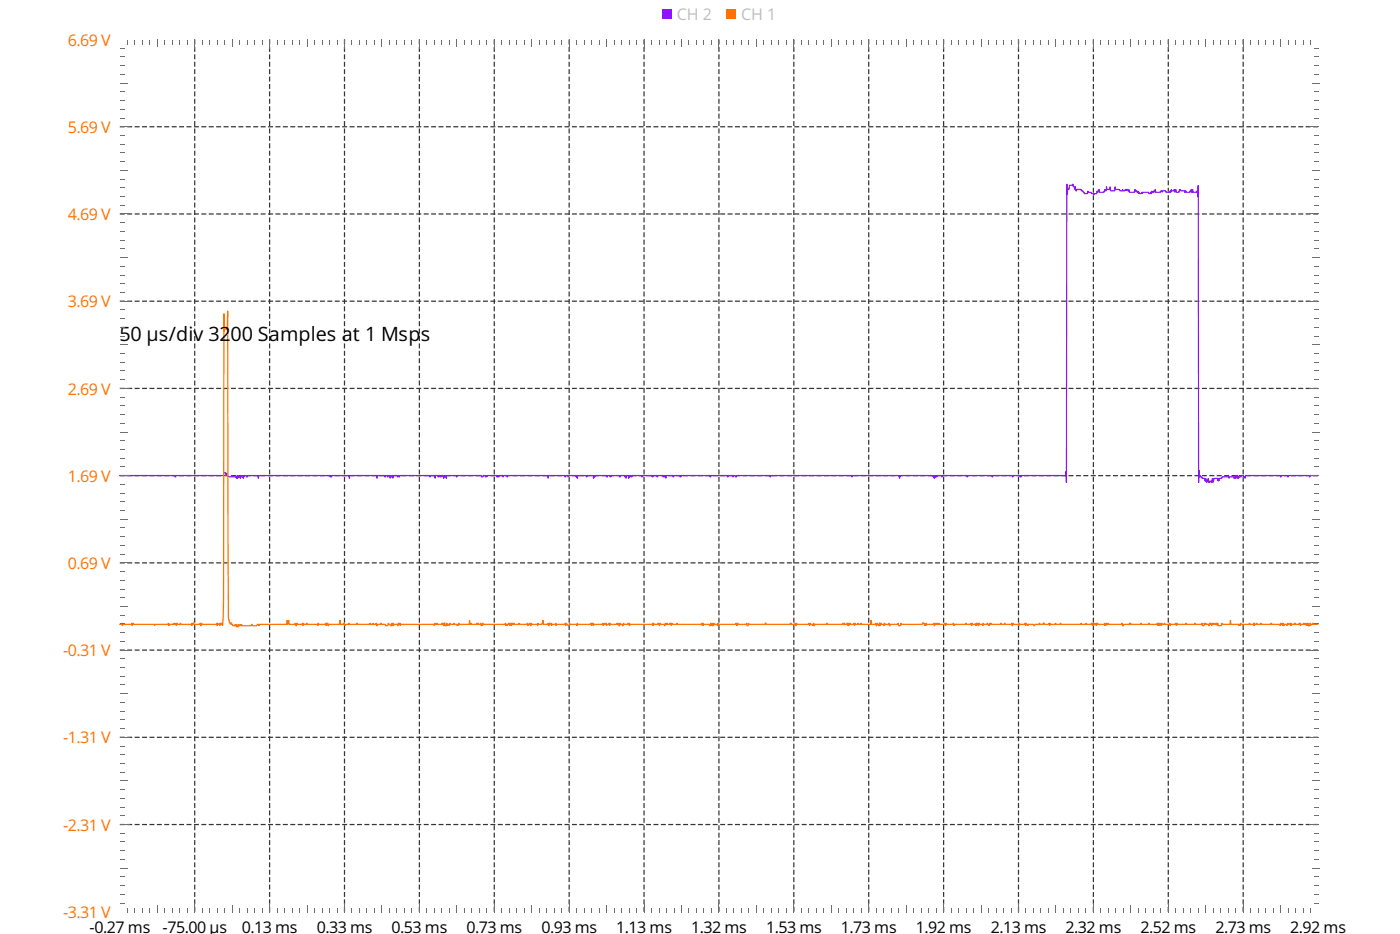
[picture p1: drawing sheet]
<svg xmlns="http://www.w3.org/2000/svg" width="300mm" height="200mm" viewBox="0 0 300 200" stroke-linecap="round" stroke-linejoin="round" font-family="sans-serif">
<g fill="none" stroke="#353537" stroke-width=".26" stroke-dasharray="1.1 .5" stroke-linecap="butt">
<path d="M41.7 8.5v186.8M57.7 8.5v186.8M73.8 8.5v186.8M89.8 8.5v186.8M105.9 8.5v186.8M121.9 8.5v186.8M137.9 8.5v186.8M154 8.5v186.8M170 8.5v186.8M186.1 8.5v186.8M202.1 8.5v186.8M218.1 8.5v186.8"/>
<path d="M234.2 8.5v186.8M250.2 8.5v186.8M266.3 8.5v186.8M25.7 27.1h256.6M25.7 45.8h256.6M25.7 64.5h256.6M25.7 83.2h256.6M25.7 101.9h256.6M25.7 139.2h256.6M25.7 120.5h256.6M25.7 157.9h256.6M25.7 176.6h256.6"/>
</g>
<path d="M25.7 101.8h11.8l.1 .3 .1-.3h10.2l.1-.6h.4v.6l.1-.3 .1 .3 .1-.6 .1 .9h1.8l.1 .3 .1-.6v.6l.2-.6 .1 .3h.3l.1 .3 .1-.6h.1l.1 .3h.3v.3l.1-.6 .1 .3 .1-.3h.3l.1 .3h.2l.1-.3h2.2v.6l.1-.6h15.3v.3h.3l.1-.3h3.6l.1 .6 .1-.6h5.8l.1 .6v-.6h1.6v.3l.2-.3h.3l.1 .3 .2-.3h.3l.1 .6 .4-.6 .1 .6 .1-.6h.9l.1 .3 .1-.3 .2 .3 .2-.3h6.3l.1 .3 .1-.3h.9l.1 .6 .1-.6h.5v.3l.2-.3h.2v.3h.3l.1-.3h.2l.2 .6 .1-.6 .1 .3 .2-.3 .2 .6 .1-.6h2l.1 .3 .1-.3h5.2v.3h.3l.1-.3h.4l.1 .3 .2-.3 .1 .3v-.3h2l.1 .3 .2-.3 .1 .3 .2-.3h.7l.1 .3 .2-.3h.6l.1 .3 .2-.3h8.5l.1 .6 .1-.6h3.4l.1 .3 .2-.3h.4l.1 .3 .1-.3h1.6l.1 .3 .1-.3 .1 .6 .1-.6h1.7l.1 .3 .2-.3h1.2l.1 .6 .1-.6 .1 .3 .1-.3h2.5l.1 .3 .2-.3h.4l.1 .3 .2-.3h1.8v.3l.2-.3h.9l.1 .3 .1-.3 .1 .6 .1-.6h.4l.1 .6v-.6l.1 .3 .2-.3h.1l.1 .3 .2-.3h2l.1 .3 .1-.3h2l.1 .3 .2-.3h.8l.1 .3 .1-.3h1.1l.1 .3 .2-.3 .1 .3 .1-.3 .1 .6 .1-.6h1.4l.1 .3 .2-.3h1.2l.1 .3 .2-.3h6.2v.3l.2-.3h3.5v.3l.2-.3h.9l.1 .3 .1-.3h.3l.1 .3h.3v-.3h7.1l.1 .3 .1-.3h17.3l.1 .3 .1-.3h10v.6l.3-.6h6.9l.1 .3 .1-.3 .2 .6 .1-.6 .1 .3h.3v-.3h.9l.1 .3 .2-.3h5.2l.1 .3 .1-.3h5.2v.3l.2-.3h4.1l.1 .3 .1-.3h1.4l.1 .3h.2l.1-.3h9.5v-.9l.1 2.4 .1-63.9 .1 2.4 .1-.9v-.3h.3l.1-.9h.6l.1-.3 .1 .6h.2l.1 .6 .1-.6 .1 .9h.2l.1-.3h.8l.1 .3h.3l.4 .6h.6l.1-.6 .1 .3h.6l.1 .3h.4l.1 .3v-.3h.6l.1-.6 .2 .3 .2-.6 .1 .6h1l.1-.6 .1 .3h.2l.1-.9 .1 .6h.6l.1-.6 .1 .9h.9v-.9l.1 .6h.9l.1 .3h.5v-.3l.1 .3h.4l.1-.3 .2 .3v-.3h.3l.1 .3h.1l.1-.3 .1 .6h1.1l.1-.6 .4 .6h.2v-.3l.1 .6 .1-.3 .2 .3h.4v-.3l.2 .3 .1-.3h1.2l.1 .3h.2l.2-.3 .1 .3 .1-.6 .1 .3h.2l.2-.3 .1 .3 .1-.6 .1 .6h1l.1-.3h.3v.3l.1-.3h.7v.3h.9l.1-.3 .1 .3 .1-.6 .1 .3h.4l.1-.3 .1 .6 .1-.6 .1 .3v-.3l.1 .6h.7v-.6l.1 .3 .1-.3 .1 .3h.8l.1 .3 .1-.3 .2 .3h.7l.2-.3v.3l.2-.6 .2 .6v-.6l.1 .6h.7l.1-.3 .3 1.2v-2.4l.1 63.6 .1-2.7 .2 1.5v-.3l.4 .6h.6l.1 .6 .1-.6 .3 .9 .1-.3h.1l.1-.6 .1 .9h.2v-.3h.3l.1 .3 .2-.9 .1 .9 .2-.9h.8l.1 .6 .1-.6 .1 .6v-.6h.6l.1-.3h1.3l.1 .3 .1-.3h.9l.1 .3v-.3l.2 .3 .2-.3v.3l.1-.6h.2l.1 .6v-.6l.1 .6 .1-.3h.5l.1-.3h.4l.4 .6 .1-.6h7.4l.1 .3 .2-.3h1.2l.1 .3 .2-.3h4.4l.1 .3 .1-.3h1.6" fill="none" stroke="#9013fe" stroke-width=".26"/>
<path d="M25.7 133.7h.4v-.3l.1 .6 .1-.3h1.9v-.3l.1 .6 .2-.6 .1 .3h4.4l.1 .3 .1-.3h2.8l.1-.3 .1 .6 .1-.3h.9l.1-.3 .1 .3h.2l.1-.3 .1 .6 .1-.6v.3h.7l.1-.3v.3h2.3l.1 .3v-.6l.1 .3 .2-.3 .1 .3h1.3l.1-.3 .2 .6v-.6l.1 .3h3.2v-.3l.1 .6 .1-.6 .1 .3h.3l.1 .3 .1-.6v.3l.1-.3 .1 .3 .2-.3v.6l.3-5.7 .1-61.1v3.8l.1-.6h.5l.1 .3 .1-4.1 .1 65.6 .3 1.2h.1l.1 .3 .1-.3 .4 .6h.4l.1-.3 .1 .3 .1-.3 .1 .6 .1-.3 .1 .3 .1-.6 .1 .3h.2l.1-.3 .1 .3h.1l.1-.3 .1 .3h2l.1-.3 .2 .3h.9l.1-.3h.2l.1 .3 .2-.3h5.8l.1-.9 .1 .9 .2-.9 .1 .9h1.3l.1-.3 .1 .6h.1l.1-.6 .1 .3h1l.1-.3 .1 .6 .1-.6v.3h.6l.1-.3 .1 .3h2.2l.1 .3 .1-.6 .1 .3h1.4l.1-.3 .1 .6v-.6l.1 .3 .2-.3 .1 .6 .1-.3h2.3l.1-.9 .1 .9h.6l.1-.3 .3 .6 .1-.3h.7v-.3l.1 .3h1.6v-.3l.1 .3h2.7v-.3l.1 .3h.5l.1-.3 .1 .3h.5l.1-.3 .1 .6 .1-.3h.8v-.3l.1 .3h.8l.1 .3h.5l.1-.6v.3h.4l.1 .3h.2l.1-.6 .1 .6 .1-.6 .1 .6 .1-.3h.7l.2 .3v-.6l.1 .3 .1-.3 .1 .3 .1-.3v.6l.1-.3h7.2v.3l.1-.6 .1 .3h.3l.1-.3 .1 .3h.9l.1-.3 .1 .3 .1-.3 .1 .6 .2-.6 .2 .6h.2l.1-.6 .1 .6 .1-.3h.3v.3l.1-.6 .1 .3h.8l.1-.3 .1 .3h.4l.1 .3 .1-.3 .1 .3 .1-.6 .1 .3h2.2l.1-.9 .1 .9h.1l.1-.3 .1 .3h1l.1-.3 .1 .3h.1l.1-.3 .1 .3h.4l.1-.3 .1 .6 .1-.3 .1 .3 .1-.6 .1 .3h4.7l.1-.3 .1 .6v-.3l.2 .3 .1-.3h.2l.1-.3 .1 .3 .1-.3v.6l.3-.6 .1 .6v-.6l.1 .3 .1-.3 .1 .3 .1-.3 .1 .3h1l.1-.3v.3h1.7l.1-.3 .1 .6 .1-.3h.3l.1-.3 .1 .6 .1-.6 .1 .3h1.2l.1 .3 .1-.6v.3h.8l.2-.9 .1 .9h.9l.1-.3 .1 .6 .2-.6v.3l.1-.3 .2 .3 .1-.3v.6l.1-.3h.7l.1-.3 .1 .6 .1-.3h1.8l.1-.3 .1 .6 .1-.6 .4 .6h.2l.1-.6 .1 .3h1.4l.1 .3 .1-.6 .1 .3h2.8v-.3l.1 .6 .1-.6 .1 .3 .1-.3 .1 .6 .1-.3h1.8l.1-.3 .1 .6 .3-.6 .1 .3h.2v-.3l.1 .6 .1-.3h.4l.1-.3 .1 .6v-.6l.1 .3h1.4l.1-.3 .1 .3h.1l.1-.3 .1 .6h.1l.1-.6 .1 .3h.4l.1 .3 .1-.6 .1 .3h.9l.1-.3 .1 .3v-.3l.1 .6 .1-.3h4.8l.1-.3 .1 .6 .1-.6v.3h.9l.1-.3 .1 .3 .1-.3v.6l.2-.6 .1 .3h.8l.1 .3 .1-.6 .1 .3h.2l.1-.3 .1 .3h.4l.1-.3 .1 .3 .1-.3 .1 .6 .1-.6 .1 .3h.9l.1-.3 .1 .3h5.2l.1-.3 .1 .6v-.6l.1 .6 .1-.3h1.2l.1 .3h.1l.1-.6 .1 .6 .2-.6 .1 .6h.2l.1-.6v.3h.7l.1 .3v-.6l.1 .3h3.8l.1-.3 .1 .6 .2-.6 .1 .3h1.7l.1-.3 .1 .6h.2l.1-.6 .1 .3h3.5v-.3l.2 .3h5.1l.1-.3 .1 .3 .1-.3v.3h.8v-.3l.1 .6 .2-.6 .1 .3h2.5l.1-.3 .1 .6 .1-.6 .1 .3h.4v.3l.3-.6 .1 .6 .1-.3h2.6l.1-.3v.3h3.3l.1-.3 .1 .3 .2-.3v.3h.5l.1-.3 .1 .6 .1-.6 .1 .6 .1-.6 .1 .3 .1-.3v.3h.8v-.3l.1 .6 .1-.6 .1 .3h.5l.1-.3 .1 .3h.5l.1-.3v.3h2v-.9l.1 .9h.9l.1-.3 .1 .6h.1l.1-.6 .3 .6 .2-.6 .2 .6v-.6l.1 .3h.6l.1 .3v-.6l.1 .3h.8l.1-.3 .1 .6h.1l.1-.3h1.6l.1-.3 .1 .6h.4l.1-.6v.3h4.5l.1-.3h.3v.3l.1-.3 .1 .6 .1-.3 .1 .3 .1-.6 .1 .3h1.4l.1-.3 .1 .6 .2-.6v.3h.3l.1-.3v.3h.3l.1-.3v.3h1.2l.1-.3 .1 .6 .1-.6 .1 .3h1.4l.1-.3 .2 .6v-.3h2.4l.1-.3 .1 .3h1v-.3l.1 .6 .1-.6 .1 .3h.6l.1 .3 .1-.6 .1 .6v-.6l.1 .3 .2-.3 .1 .6 .1-.6 .1 .3h.6l.1 .3 .1-.6 .1 .3h.7l.1-.3 .2 .6 .1-.3 .1 .3 .1-.6 .1 .3 .1-.3 .1 .3h2l.1-.3 .1 .3h.6l.1-.3 .1 .3h1.3l.1-.3 .1 .6 .1-.6 .1 .3h1.1l.1 .3 .1-.6 .1 .3h1.1l.1-.3 .1 .6 .1-.6 .4 .6v-.3h1.2v.3h.2l.1-.3h.9v-.3l.1 .3h.7l.1-.3 .2 .3h.9l.1-.3 .1 .6 .1-.6 .1 .3h1l.1-.3 .1 .3h.9v-.3l.1 .3h4.3v-.3l.1 .3h1l.1-.3v.3h1l.1-.3 .2 .6 .1-.6 .1 .6 .1-.6 .1 .3h.3l.1-.3v.6l.1-.6 .1 .3 .1-.3 .1 .3h1.3l.1-.3 .1 .6 .1-.3v.3l.1-.6 .1 .3h.2l.1-.3 .1 .3h2.9l.1-.3v.6h.2l.1-.3h1.2l.1-.3v.3l.1-.3 .1 .3h2.1l.1-.3 .1 .3h1.5l.1-.3v.3h1.7l.1-.3 .1 .6 .1-.6 .2 .6 .1-.6 .3 .6 .1-.6 .1 .3h.4l.1-.3 .1 .3h1l.1-.3v.6l.1-.3h1.1v-.3l.2 .6 .1-.6 .1 .3h1.8l.1-.3 .1 .3h1.6l.1-.3 .1 .3h1.4v-.3l.1 .6h.3l.1-.6 .1 .3h.2v-.3l.1 .3h.5l.2 .3 .1-.6v.3l.1-.3 .2 .3 .1-.3v.6l.1-.6 .1 .3h.2l.1-.3 .1 .3h.3l.1-.3 .1 .3 .1-.3v.6l.1-.6 .1 .6h.7l.1-.6 .1 .3h1.7v-.9l.1 .9h1.6l.1 .3 .1-.3h.1l.1 .3 .1-.6 .1 .3h1.8v-.3l.1 .3h.7l.1-.3 .1 .6 .1-.6 .1 .3h.3l.1-.3v.3h.8v-.3l.1 .3h2.1l.1-.3 .1 .3h1.7l.1 .3 .1-.6 .1 .3h.2l.1-.3 .1 .6 .1-.6v.6l.2-.3h.6v.3l.1-.6 .1 .3h.4l.1-.3 .1 .6v-.6l.1 .6 .1-.3h.5l.1-.3v.3l.1-.3 .1 .3h.7l.1-.3 .1 .3 .1-.3v.6l.1-.3h.6l.1-.3v.3h.4v-.3l.1 .6 .1-.3 .2 .3v-.6l.1 .6h.3l.1-.6 .1 .6 .1-.3h.3l.1-.3 .1 .3h.9" fill="none" stroke="#ff7200" stroke-width=".26"/>
<g fill="#6e6e6f">
<path d="M27.3 8.5v1z"/>
<path d="M28.9 8.5v1z"/>
<path d="M30.5 8.5v1z"/>
<path d="M32.1 8.5v1z"/>
<path d="M35.3 8.5v1z"/>
<path d="M36.9 8.5v1z"/>
<path d="M38.5 8.5v1z"/>
<path d="M40.1 8.5v1z"/>
<path d="M43.3 8.5v1z"/>
<path d="M44.9 8.5v1z"/>
<path d="M46.5 8.5v1z"/>
<path d="M48.1 8.5v1z"/>
<path d="M51.3 8.5v1z"/>
<path d="M52.9 8.5v1z"/>
<path d="M54.5 8.5l.1 1z"/>
<path d="M56.1 8.5l.1 1z"/>
<path d="M59.3 8.5l.1 1z"/>
<path d="M60.9 8.5l.1 1z"/>
<path d="M62.5 8.5l.1 1z"/>
<path d="M64.1 8.5l.1 1z"/>
<path d="M67.4 8.5v1z"/>
<path d="M69 8.5v1z"/>
<path d="M70.6 8.5v1z"/>
<path d="M72.2 8.5v1z"/>
<path d="M75.4 8.5v1z"/>
<path d="M77 8.5v1z"/>
<path d="M78.6 8.5v1z"/>
<path d="M80.2 8.5v1z"/>
<path d="M83.4 8.5v1z"/>
<path d="M85 8.5v1z"/>
<path d="M86.6 8.5v1z"/>
<path d="M88.2 8.5v1z"/>
<path d="M91.4 8.5v1z"/>
<path d="M93 8.5v1z"/>
<path d="M94.6 8.5l.1 1z"/>
<path d="M96.2 8.5l.1 1z"/>
<path d="M99.4 8.5l.1 1z"/>
<path d="M101 8.5l.1 1z"/>
<path d="M102.6 8.5l.1 1z"/>
<path d="M104.2 8.5l.1 1z"/>
<path d="M107.5 8.5v1z"/>
<path d="M109.1 8.5v1z"/>
<path d="M110.7 8.5v1z"/>
<path d="M112.3 8.5v1z"/>
<path d="M115.5 8.5v1z"/>
<path d="M117.1 8.5v1z"/>
<path d="M118.7 8.5v1z"/>
<path d="M120.3 8.5v1z"/>
<path d="M123.5 8.5v1z"/>
<path d="M125.1 8.5v1z"/>
<path d="M126.7 8.5v1z"/>
<path d="M128.3 8.5v1z"/>
<path d="M131.5 8.5v1z"/>
<path d="M133.1 8.5v1z"/>
<path d="M134.7 8.5l.1 1z"/>
<path d="M136.3 8.5l.1 1z"/>
<path d="M139.5 8.5l.1 1z"/>
<path d="M141.1 8.5l.1 1z"/>
<path d="M142.7 8.5l.1 1z"/>
<path d="M144.3 8.5l.1 1z"/>
<path d="M147.6 8.5v1z"/>
<path d="M149.2 8.5v1z"/>
<path d="M150.8 8.5v1z"/>
<path d="M152.4 8.5v1z"/>
<path d="M155.6 8.5v1z"/>
<path d="M157.2 8.5v1z"/>
<path d="M158.8 8.5v1z"/>
<path d="M160.4 8.5v1z"/>
<path d="M163.6 8.5v1z"/>
<path d="M165.2 8.5v1z"/>
<path d="M166.8 8.5v1z"/>
<path d="M168.4 8.5v1z"/>
<path d="M171.6 8.5v1z"/>
<path d="M173.2 8.5l.1 1z"/>
<path d="M174.8 8.5l.1 1z"/>
<path d="M176.4 8.5l.1 1z"/>
<path d="M179.6 8.5l.1 1z"/>
<path d="M181.2 8.5l.1 1z"/>
<path d="M182.8 8.5l.1 1z"/>
<path d="M184.4 8.5l.1 1z"/>
<path d="M187.7 8.5v1z"/>
<path d="M189.3 8.5v1z"/>
<path d="M190.9 8.5v1z"/>
<path d="M192.5 8.5v1z"/>
<path d="M195.7 8.5v1z"/>
<path d="M197.3 8.5v1z"/>
<path d="M198.9 8.5v1z"/>
<path d="M200.5 8.5v1z"/>
<path d="M203.7 8.5v1z"/>
<path d="M205.3 8.5v1z"/>
<path d="M206.9 8.5v1z"/>
<path d="M208.5 8.5v1z"/>
<path d="M211.7 8.5v1z"/>
<path d="M213.3 8.5l.1 1z"/>
<path d="M214.9 8.5l.1 1z"/>
<path d="M216.5 8.5l.1 1z"/>
<path d="M219.7 8.5l.1 1z"/>
<path d="M221.3 8.5l.1 1z"/>
<path d="M222.9 8.5l.1 1z"/>
<path d="M224.6 8.5v1z"/>
<path d="M227.8 8.5v1z"/>
<path d="M229.4 8.5v1z"/>
<path d="M231 8.5v1z"/>
<path d="M232.6 8.5v1z"/>
<path d="M235.8 8.5v1z"/>
<path d="M237.4 8.5v1z"/>
<path d="M239 8.5v1z"/>
<path d="M240.6 8.5v1z"/>
<path d="M243.8 8.5v1z"/>
<path d="M245.4 8.5v1z"/>
<path d="M247 8.5v1z"/>
<path d="M248.6 8.5v1z"/>
<path d="M251.8 8.5v1z"/>
<path d="M253.4 8.5l.1 1z"/>
<path d="M255 8.5l.1 1z"/>
<path d="M256.6 8.5l.1 1z"/>
<path d="M259.8 8.5l.1 1z"/>
<path d="M261.4 8.5l.1 1z"/>
<path d="M263 8.5l.1 1z"/>
<path d="M264.7 8.5v1z"/>
<path d="M267.9 8.5v1z"/>
<path d="M269.5 8.5v1z"/>
<path d="M271.1 8.5v1z"/>
<path d="M272.7 8.5v1z"/>
<path d="M275.9 8.5v1z"/>
<path d="M277.5 8.5v1z"/>
<path d="M279.1 8.5v1z"/>
<path d="M280.7 8.5v1z"/>
<path d="M33.7 8.5v1.6z"/>
<path d="M49.7 8.5v1.6z"/>
<path d="M65.8 8.5v1.6z"/>
<path d="M81.8 8.5v1.6z"/>
<path d="M97.8 8.5l.1 1.6z"/>
<path d="M113.9 8.5v1.6z"/>
<path d="M129.9 8.5v1.6z"/>
<path d="M146 8.5v1.6z"/>
<path d="M162 8.5v1.6z"/>
<path d="M178 8.5l.1 1.6z"/>
<path d="M194.1 8.5v1.6z"/>
<path d="M210.1 8.5v1.6z"/>
<path d="M226.2 8.5v1.6z"/>
<path d="M242.2 8.5v1.6z"/>
<path d="M258.2 8.5l.1 1.6z"/>
<path d="M274.3 8.5v1.6z"/>
</g>
<g fill="none" stroke="#6e6e6f" stroke-width=".21">
<path d="M41.7 8.5v2.1M57.7 8.5v2.1M73.8 8.5v2.1M89.8 8.5v2.1M105.9 8.5v2.1M121.9 8.5v2.1M137.9 8.5v2.1M154 8.5v2.1M170 8.5v2.1M186.1 8.5v2.1M202.1 8.5v2.1M218.1 8.5v2.1"/>
<path d="M234.2 8.5v2.1M250.2 8.5v2.1M266.3 8.5v2.1"/>
</g>
<g fill="#6e6e6f">
<path d="M27.3 194.5v1z"/>
<path d="M28.9 194.5v1z"/>
<path d="M30.5 194.5v1z"/>
<path d="M32.1 194.5v1z"/>
<path d="M35.3 194.5v1z"/>
<path d="M36.9 194.5v1z"/>
<path d="M38.5 194.5v1z"/>
<path d="M40.1 194.5v1z"/>
<path d="M43.3 194.5v1z"/>
<path d="M44.9 194.5v1z"/>
<path d="M46.5 194.5v1z"/>
<path d="M48.1 194.5v1z"/>
<path d="M51.3 194.5v1z"/>
<path d="M52.9 194.5v1z"/>
<path d="M54.5 194.5l.1 1z"/>
<path d="M56.1 194.5l.1 1z"/>
<path d="M59.3 194.5l.1 1z"/>
<path d="M60.9 194.5l.1 1z"/>
<path d="M62.5 194.5l.1 1z"/>
<path d="M64.1 194.5l.1 1z"/>
<path d="M67.4 194.5v1z"/>
<path d="M69 194.5v1z"/>
<path d="M70.6 194.5v1z"/>
<path d="M72.2 194.5v1z"/>
<path d="M75.4 194.5v1z"/>
<path d="M77 194.5v1z"/>
<path d="M78.6 194.5v1z"/>
<path d="M80.2 194.5v1z"/>
<path d="M83.4 194.5v1z"/>
<path d="M85 194.5v1z"/>
<path d="M86.6 194.5v1z"/>
<path d="M88.2 194.5v1z"/>
<path d="M91.4 194.5v1z"/>
<path d="M93 194.5v1z"/>
<path d="M94.6 194.5l.1 1z"/>
<path d="M96.2 194.5l.1 1z"/>
<path d="M99.4 194.5l.1 1z"/>
<path d="M101 194.5l.1 1z"/>
<path d="M102.6 194.5l.1 1z"/>
<path d="M104.2 194.5l.1 1z"/>
<path d="M107.5 194.5v1z"/>
<path d="M109.1 194.5v1z"/>
<path d="M110.7 194.5v1z"/>
<path d="M112.3 194.5v1z"/>
<path d="M115.5 194.5v1z"/>
<path d="M117.1 194.5v1z"/>
<path d="M118.7 194.5v1z"/>
<path d="M120.3 194.5v1z"/>
<path d="M123.5 194.5v1z"/>
<path d="M125.1 194.5v1z"/>
<path d="M126.7 194.5v1z"/>
<path d="M128.3 194.5v1z"/>
<path d="M131.5 194.5v1z"/>
<path d="M133.1 194.5v1z"/>
<path d="M134.7 194.5l.1 1z"/>
<path d="M136.3 194.5l.1 1z"/>
<path d="M139.5 194.5l.1 1z"/>
<path d="M141.1 194.5l.1 1z"/>
<path d="M142.7 194.5l.1 1z"/>
<path d="M144.3 194.5l.1 1z"/>
<path d="M147.6 194.5v1z"/>
<path d="M149.2 194.5v1z"/>
<path d="M150.8 194.5v1z"/>
<path d="M152.4 194.5v1z"/>
<path d="M155.6 194.5v1z"/>
<path d="M157.2 194.5v1z"/>
<path d="M158.8 194.5v1z"/>
<path d="M160.4 194.5v1z"/>
<path d="M163.6 194.5v1z"/>
<path d="M165.2 194.5v1z"/>
<path d="M166.8 194.5v1z"/>
<path d="M168.4 194.5v1z"/>
<path d="M171.6 194.5v1z"/>
<path d="M173.2 194.5l.1 1z"/>
<path d="M174.8 194.5l.1 1z"/>
<path d="M176.4 194.5l.1 1z"/>
<path d="M179.6 194.5l.1 1z"/>
<path d="M181.2 194.5l.1 1z"/>
<path d="M182.8 194.5l.1 1z"/>
<path d="M184.4 194.5l.1 1z"/>
<path d="M187.7 194.5v1z"/>
<path d="M189.3 194.5v1z"/>
<path d="M190.9 194.5v1z"/>
<path d="M192.5 194.5v1z"/>
<path d="M195.7 194.5v1z"/>
<path d="M197.3 194.5v1z"/>
<path d="M198.9 194.5v1z"/>
<path d="M200.5 194.5v1z"/>
<path d="M203.7 194.5v1z"/>
<path d="M205.3 194.5v1z"/>
<path d="M206.9 194.5v1z"/>
<path d="M208.5 194.5v1z"/>
<path d="M211.7 194.5v1z"/>
<path d="M213.3 194.5l.1 1z"/>
<path d="M214.9 194.5l.1 1z"/>
<path d="M216.5 194.5l.1 1z"/>
<path d="M219.7 194.5l.1 1z"/>
<path d="M221.3 194.5l.1 1z"/>
<path d="M222.9 194.5l.1 1z"/>
<path d="M224.6 194.5v1z"/>
<path d="M227.8 194.5v1z"/>
<path d="M229.4 194.5v1z"/>
<path d="M231 194.5v1z"/>
<path d="M232.6 194.5v1z"/>
<path d="M235.8 194.5v1z"/>
<path d="M237.4 194.5v1z"/>
<path d="M239 194.5v1z"/>
<path d="M240.6 194.5v1z"/>
<path d="M243.8 194.5v1z"/>
<path d="M245.4 194.5v1z"/>
<path d="M247 194.5v1z"/>
<path d="M248.6 194.5v1z"/>
<path d="M251.8 194.5v1z"/>
<path d="M253.4 194.5l.1 1z"/>
<path d="M255 194.5l.1 1z"/>
<path d="M256.6 194.5l.1 1z"/>
<path d="M259.8 194.5l.1 1z"/>
<path d="M261.4 194.5l.1 1z"/>
<path d="M263 194.5l.1 1z"/>
<path d="M264.7 194.5v1z"/>
<path d="M267.9 194.5v1z"/>
<path d="M269.5 194.5v1z"/>
<path d="M271.1 194.5v1z"/>
<path d="M272.7 194.5v1z"/>
<path d="M275.9 194.5v1z"/>
<path d="M277.5 194.5v1z"/>
<path d="M279.1 194.5v1z"/>
<path d="M280.7 194.5v1z"/>
<path d="M33.7 193.9v1.6z"/>
<path d="M49.7 193.9v1.6z"/>
<path d="M65.8 193.9v1.6z"/>
<path d="M81.8 193.9v1.6z"/>
<path d="M97.8 193.9l.1 1.6z"/>
<path d="M113.9 193.9v1.6z"/>
<path d="M129.9 193.9v1.6z"/>
<path d="M146 193.9v1.6z"/>
<path d="M162 193.9v1.6z"/>
<path d="M178 193.9l.1 1.6z"/>
<path d="M194.1 193.9v1.6z"/>
<path d="M210.1 193.9v1.6z"/>
<path d="M226.2 193.9v1.6z"/>
<path d="M242.2 193.9v1.6z"/>
<path d="M258.2 193.9l.1 1.6z"/>
<path d="M274.3 193.9v1.6z"/>
</g>
<g fill="none" stroke="#6e6e6f" stroke-width=".21">
<path d="M41.7 193.4v2.1M57.7 193.4v2.1M73.8 193.4v2.1M89.8 193.4v2.1M105.9 193.4v2.1M121.9 193.4v2.1M137.9 193.4v2.1M154 193.4v2.1M170 193.4v2.1M186.1 193.4v2.1M202.1 193.4v2.1M218.1 193.4v2.1"/>
<path d="M234.2 193.4v2.1M250.2 193.4v2.1M266.3 193.4v2.1"/>
</g>
<g fill="#6e6e6f">
<path d="M281.5 193.4h1.1z"/>
<path d="M281.5 191.5h1.1z"/>
<path d="M281.5 189.6l1.1 .1z"/>
<path d="M281.5 187.8h1.1z"/>
<path d="M281.5 184l1.1 .1z"/>
<path d="M281.5 182.2h1.1z"/>
<path d="M281.5 180.3h1.1z"/>
<path d="M281.5 178.4l1.1 .1z"/>
<path d="M281.5 174.7h1.1z"/>
<path d="M281.5 172.8l1.1 .1z"/>
<path d="M281.5 171h1.1z"/>
<path d="M281.5 169.1h1.1z"/>
<path d="M281.5 165.4h1.1z"/>
<path d="M281.5 163.5h1.1z"/>
<path d="M281.5 161.6l1.1 .1z"/>
<path d="M281.5 159.8h1.1z"/>
<path d="M281.5 156l1.1 .1z"/>
<path d="M281.5 154.2h1.1z"/>
<path d="M281.5 152.3h1.1z"/>
<path d="M281.5 150.4h1.1z"/>
<path d="M281.5 146.7h1.1z"/>
<path d="M281.5 144.8h1.1z"/>
<path d="M281.5 142.9l1.1 .1z"/>
<path d="M281.5 141.1h1.1z"/>
<path d="M281.5 137.3l1.1 .1z"/>
<path d="M281.5 135.5h1.1z"/>
<path d="M281.5 133.6h1.1z"/>
<path d="M281.5 131.7l1.1 .1z"/>
<path d="M281.5 128h1.1z"/>
<path d="M281.5 126.1l1.1 .1z"/>
<path d="M281.5 124.3h1.1z"/>
<path d="M281.5 122.4h1.1z"/>
<path d="M281.5 118.7h1.1z"/>
<path d="M281.5 116.8h1.1z"/>
<path d="M281.5 114.9l1.1 .1z"/>
<path d="M281.5 113.1h1.1z"/>
<path d="M281.5 109.3l1.1 .1z"/>
<path d="M281.5 107.5h1.1z"/>
<path d="M281.5 105.6h1.1z"/>
<path d="M281.5 103.7h1.1z"/>
<path d="M281.5 100h1.1z"/>
<path d="M281.5 98.1h1.1z"/>
<path d="M281.5 96.2l1.1 .1z"/>
<path d="M281.5 94.4h1.1z"/>
<path d="M281.5 90.6l1.1 .1z"/>
<path d="M281.5 88.8h1.1z"/>
<path d="M281.5 86.9h1.1z"/>
<path d="M281.5 85l1.1 .1z"/>
<path d="M281.5 81.3h1.1z"/>
<path d="M281.5 79.4l1.1 .1z"/>
<path d="M281.5 77.6h1.1z"/>
<path d="M281.5 75.7h1.1z"/>
<path d="M281.5 72h1.1z"/>
<path d="M281.5 70.1h1.1z"/>
<path d="M281.5 68.2l1.1 .1z"/>
<path d="M281.5 66.4h1.1z"/>
<path d="M281.5 62.6l1.1 .1z"/>
<path d="M281.5 60.8h1.1z"/>
<path d="M281.5 58.9h1.1z"/>
<path d="M281.5 57h1.1z"/>
<path d="M281.5 53.3h1.1z"/>
<path d="M281.5 51.4h1.1z"/>
<path d="M281.5 49.5l1.1 .1z"/>
<path d="M281.5 47.7h1.1z"/>
<path d="M281.5 43.9l1.1 .1z"/>
<path d="M281.5 42.1h1.1z"/>
<path d="M281.5 40.2h1.1z"/>
<path d="M281.5 38.3l1.1 .1z"/>
<path d="M281.5 34.6h1.1z"/>
<path d="M281.5 32.7l1.1 .1z"/>
<path d="M281.5 30.9h1.1z"/>
<path d="M281.5 29h1.1z"/>
<path d="M281.5 25.3h1.1z"/>
<path d="M281.5 23.4h1.1z"/>
<path d="M281.5 21.5l1.1 .1z"/>
<path d="M281.5 19.7h1.1z"/>
<path d="M281.5 15.9l1.1 .1z"/>
<path d="M281.5 14.1h1.1z"/>
<path d="M281.5 12.2h1.1z"/>
<path d="M281.5 10.3h1.1z"/>
<path d="M281 185.9h1.6z"/>
<path d="M281 167.2l1.6 .1z"/>
<path d="M281 148.5l1.6 .1z"/>
<path d="M281 129.9h1.6z"/>
<path d="M281 111.2h1.6z"/>
<path d="M281 92.5h1.6z"/>
<path d="M281 73.8l1.6 .1z"/>
<path d="M281 55.2h1.6z"/>
<path d="M281 36.5h1.6z"/>
<path d="M281 17.8h1.6z"/>
</g>
<path d="M280.5 27.1h2.1M280.5 45.8h2.1M280.5 64.5h2.1M280.5 83.2h2.1M280.5 101.9h2.1M280.5 139.2h2.1M280.5 120.5h2.1M280.5 157.9h2.1M280.5 176.6h2.1" fill="none" stroke="#6e6e6f" stroke-width=".21"/>
<g fill="#6e6e6f">
<path d="M25.7 193.4h1z"/>
<path d="M25.7 191.5h1z"/>
<path d="M25.7 189.6l1 .1z"/>
<path d="M25.7 187.8h1z"/>
<path d="M25.7 184l1 .1z"/>
<path d="M25.7 182.2h1z"/>
<path d="M25.7 180.3h1z"/>
<path d="M25.7 178.4l1 .1z"/>
<path d="M25.7 174.7h1z"/>
<path d="M25.7 172.8l1 .1z"/>
<path d="M25.7 171h1z"/>
<path d="M25.7 169.1h1z"/>
<path d="M25.7 165.4h1z"/>
<path d="M25.7 163.5h1z"/>
<path d="M25.7 161.6l1 .1z"/>
<path d="M25.7 159.8h1z"/>
<path d="M25.7 156l1 .1z"/>
<path d="M25.7 154.2h1z"/>
<path d="M25.7 152.3h1z"/>
<path d="M25.7 150.4h1z"/>
<path d="M25.7 146.7h1z"/>
<path d="M25.7 144.8h1z"/>
<path d="M25.7 142.9l1 .1z"/>
<path d="M25.7 141.1h1z"/>
<path d="M25.7 137.3l1 .1z"/>
<path d="M25.7 135.5h1z"/>
<path d="M25.7 133.6h1z"/>
<path d="M25.7 131.7l1 .1z"/>
<path d="M25.7 128h1z"/>
<path d="M25.7 126.1l1 .1z"/>
<path d="M25.7 124.3h1z"/>
<path d="M25.7 122.4h1z"/>
<path d="M25.7 118.7h1z"/>
<path d="M25.7 116.8h1z"/>
<path d="M25.7 114.9l1 .1z"/>
<path d="M25.7 113.1h1z"/>
<path d="M25.7 109.3l1 .1z"/>
<path d="M25.7 107.5h1z"/>
<path d="M25.7 105.6h1z"/>
<path d="M25.7 103.7h1z"/>
<path d="M25.7 100h1z"/>
<path d="M25.7 98.1h1z"/>
<path d="M25.7 96.2l1 .1z"/>
<path d="M25.7 94.4h1z"/>
<path d="M25.7 90.6l1 .1z"/>
<path d="M25.7 88.8h1z"/>
<path d="M25.7 86.9h1z"/>
<path d="M25.7 85l1 .1z"/>
<path d="M25.7 81.3h1z"/>
<path d="M25.7 79.4l1 .1z"/>
<path d="M25.7 77.6h1z"/>
<path d="M25.7 75.7h1z"/>
<path d="M25.7 72h1z"/>
<path d="M25.7 70.1h1z"/>
<path d="M25.7 68.2l1 .1z"/>
<path d="M25.7 66.4h1z"/>
<path d="M25.7 62.6l1 .1z"/>
<path d="M25.7 60.8h1z"/>
<path d="M25.7 58.9h1z"/>
<path d="M25.7 57h1z"/>
<path d="M25.7 53.3h1z"/>
<path d="M25.7 51.4h1z"/>
<path d="M25.7 49.5l1 .1z"/>
<path d="M25.7 47.7h1z"/>
<path d="M25.7 43.9l1 .1z"/>
<path d="M25.7 42.1h1z"/>
<path d="M25.7 40.2h1z"/>
<path d="M25.7 38.3l1 .1z"/>
<path d="M25.7 34.6h1z"/>
<path d="M25.7 32.7l1 .1z"/>
<path d="M25.7 30.9h1z"/>
<path d="M25.7 29h1z"/>
<path d="M25.7 25.3h1z"/>
<path d="M25.7 23.4h1z"/>
<path d="M25.7 21.5l1 .1z"/>
<path d="M25.7 19.7h1z"/>
<path d="M25.7 15.9l1 .1z"/>
<path d="M25.7 14.1h1z"/>
<path d="M25.7 12.2h1z"/>
<path d="M25.7 10.3h1z"/>
<path d="M25.7 185.9h1.6z"/>
<path d="M25.7 167.2l1.6 .1z"/>
<path d="M25.7 148.5l1.6 .1z"/>
<path d="M25.7 129.9h1.6z"/>
<path d="M25.7 111.2h1.6z"/>
<path d="M25.7 92.5h1.6z"/>
<path d="M25.7 73.8l1.6 .1z"/>
<path d="M25.7 55.2h1.6z"/>
<path d="M25.7 36.5h1.6z"/>
<path d="M25.7 17.8h1.6z"/>
</g>
<path d="M25.7 27.1h2.1M25.7 45.8h2.1M25.7 64.5h2.1M25.7 83.2h2.1M25.7 101.9h2.1M25.7 139.2h2.1M25.7 120.5h2.1M25.7 157.9h2.1M25.7 176.6h2.1" fill="none" stroke="#6e6e6f" stroke-width=".21"/>
<path d="M141.8 1.9h2.1v2.1h-2.1z" fill-rule="evenodd" fill="#9013fe"/>
<path d="M155.6 1.9h2.1v2.1h-2.1z" fill-rule="evenodd" fill="#ff7200"/>
<g font-size="4.2">
<text x="6" y="73">Zoom: 2.050 μs/div 3200 Samples at 1 Msp</text>
<text x="90.1" y="73">s</text>
</g>
<g font-size="3.4" fill="#bebebe">
<text x="145" y="4.2">CH 2</text>
<text x="158.7" y="4.2">CH 1</text>
</g>
<g font-size="3.4" fill="#ff7200">
<text x="14.6" y="9.8">6.69 V</text>
<text x="14.6" y="28.5">5.69 V</text>
<text x="14.6" y="47.1">4.69 V</text>
<text x="14.6" y="65.8">3.69 V</text>
<text x="14.6" y="84.5">2.69 V</text>
<text x="14.6" y="103.2">1.69 V</text>
<text x="14.6" y="121.9">0.69 V</text>
<text x="13.5" y="140.5">-0.31 V</text>
<text x="13.5" y="159.2">-1.31 V</text>
<text x="13.5" y="177.9">-2.31 V</text>
<text x="13.5" y="196.6">-3.31 V</text>
</g>
<g font-size="3.4">
<text x="19.2" y="199.8">-0.27 ms</text>
<text x="34.8" y="199.8">-75.00 μs</text>
<text x="51.8" y="199.8">0.13 ms</text>
<text x="67.8" y="199.8">0.33 ms</text>
<text x="83.9" y="199.8">0.53 ms</text>
<text x="99.9" y="199.8">0.73 ms</text>
<text x="116" y="199.8">0.93 ms</text>
<text x="132" y="199.8">1.13 ms</text>
<text x="148" y="199.8">1.32 ms</text>
<text x="164.1" y="199.8">1.53 ms</text>
<text x="180.1" y="199.8">1.73 ms</text>
<text x="196.2" y="199.8">1.92 ms</text>
<text x="212.2" y="199.8">2.13 ms</text>
<text x="228.2" y="199.8">2.32 ms</text>
<text x="244.3" y="199.8">2.52 ms</text>
<text x="260.3" y="199.8">2.73 ms</text>
<text x="276.4" y="199.8">2.92 ms</text>
</g>
</svg>
